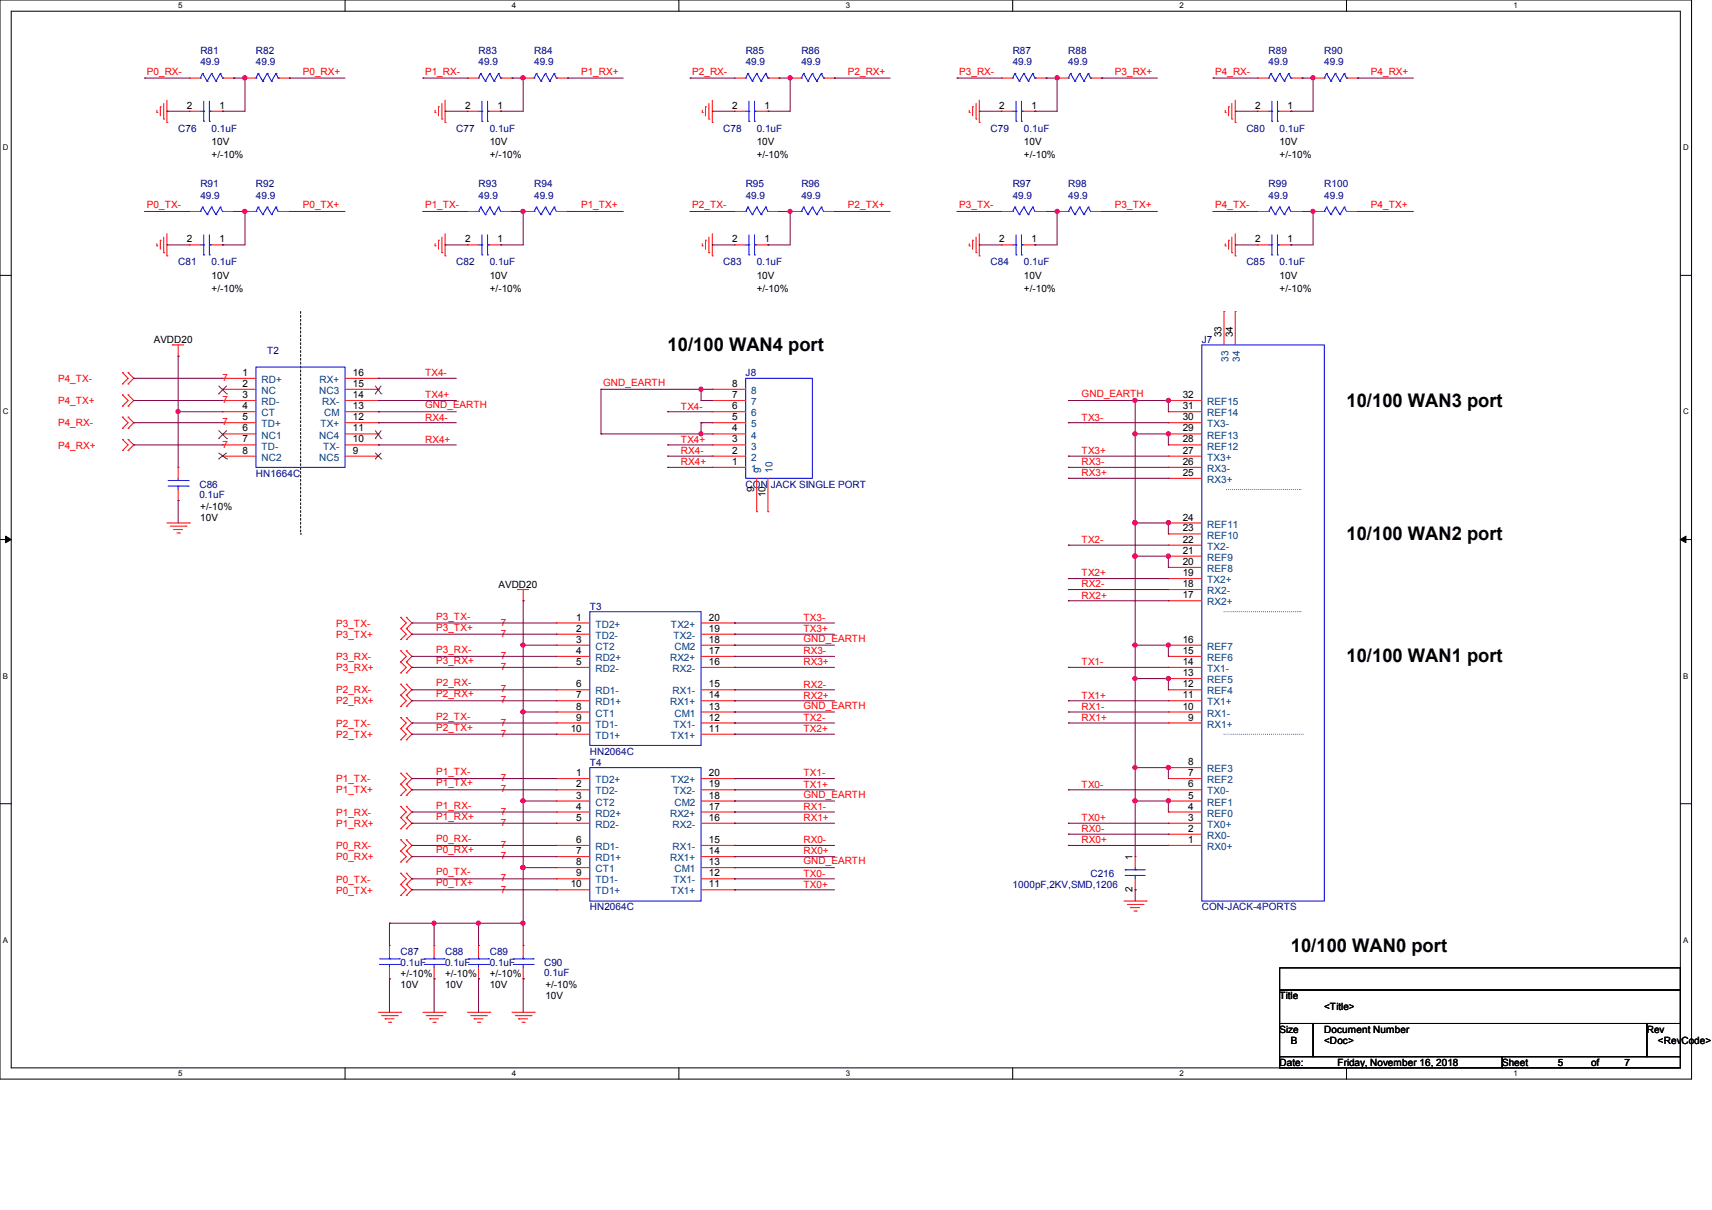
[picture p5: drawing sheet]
<svg xmlns="http://www.w3.org/2000/svg" width="297mm" height="210mm" viewBox="0 0 297 210" stroke-linecap="round" stroke-linejoin="round" font-family="sans-serif">
<path d="M0 0h293.5v187.3h-293.5zM1.9 1.9h289.6v183.4h-289.6z" fill="none" stroke="#000" stroke-width=".17"/>
<g fill="#fff">
<path d="M30.9 .2h.8v1.5h-.8z"/>
<path d="M30.9 185.5h.8v1.6h-.8z"/>
</g>
<path d="M59.9 0v1.9M59.9 185.3v2" fill="none" stroke="#000" stroke-width=".17"/>
<g fill="#fff">
<path d="M88.8 .2h.8v1.5h-.8z"/>
<path d="M88.8 185.5h.8v1.6h-.8z"/>
</g>
<path d="M117.8 0v1.9M117.8 185.3v2" fill="none" stroke="#000" stroke-width=".17"/>
<g fill="#fff">
<path d="M146.7 .2h.8v1.5h-.8z"/>
<path d="M146.7 185.5h.8v1.6h-.8z"/>
</g>
<path d="M175.7 0v1.9M175.7 185.3v2" fill="none" stroke="#000" stroke-width=".17"/>
<g fill="#fff">
<path d="M204.6 .2h.8v1.5h-.8z"/>
<path d="M204.6 185.5h.8v1.6h-.8z"/>
</g>
<path d="M233.6 0v1.9M233.6 185.3v2" fill="none" stroke="#000" stroke-width=".17"/>
<g fill="#fff">
<path d="M262.6 .2h.7v1.5h-.7z"/>
<path d="M262.6 185.5h.7v1.6h-.7z"/>
<path d="M.5 24.8h1v1.6h-1z"/>
<path d="M292 24.8h1v1.6h-1z"/>
<path d="M.5 70.7h1v1.5h-1z"/>
<path d="M292 70.7h1v1.5h-1z"/>
</g>
<path d="M0 47.8h1.9M291.5 47.8h2" fill="none" stroke="#000" stroke-width=".17"/>
<g fill="#fff">
<path d="M.5 116.5h.9v1.6h-.9z"/>
<path d="M292 116.5h.9v1.6h-.9z"/>
</g>
<path d="M0 93.6h1.9M291.5 93.6h2" fill="none" stroke="#000" stroke-width=".17"/>
<path d="M1 93l.9 .6-.9 .6zM291.5 93.6l1-.6v1.2z" fill="#000" stroke="#000" stroke-width=".17"/>
<g fill="#fff">
<path d="M.5 162.4h.9v1.5h-.9z"/>
<path d="M292 162.4h.9v1.5h-.9z"/>
</g>
<path d="M0 139.5h1.9M291.5 139.5h2M222 168h69.5v3.8h-69.5zM222 171.8h69.5v5.8h-69.5zM222 177.6h5.8v5.8h-5.8zM227.8 177.6h57.9v5.8h-57.9zM285.7 177.6h5.8v5.8h-5.8zM222 183.4h38.6v1.9h-38.6zM260.6 183.4h30.9v1.9h-30.9z" fill="none" stroke="#000" stroke-width=".17"/>
<path d="M52.2 54.1v38.6M52.2 92.7h.1" fill="none" stroke="#000" stroke-width=".17" stroke-dasharray=".3 .3"/>
<g fill="none" stroke="#f00" stroke-width=".17">
<path d="M27.2 19.5h.1M27.2 19.1v.4M27.8 18.5h.1M27.8 18.5v1.6M28.4 17.9v2.8M29 17.4v3.9M32.9 13.5h.1M32.9 19.3h.1M32.9 13.5h1.9M32.9 19.3h1.9M36.7 19.3h1.9M38.6 19.3h.1"/>
<path d="M38.6 13.5h2M40.6 13.5h.1M42.5 13.5h.1M42.5 13.5h1.9M48.3 13.5h1.9M50.2 13.5h.1M75.5 19.5h.1M75.5 19.1v.4M76.1 18.5h.1M76.1 18.5v1.6M76.7 17.9v2.8M77.2 17.4v3.9"/>
<path d="M81.1 13.5h.1M81.1 19.3h.1M81.1 13.5h1.9M81.1 19.3h1.9M85 19.3h1.9M86.9 19.3h.1M86.9 13.5h1.9M88.8 13.5h.1M90.8 13.5h.1M90.8 13.5h1.9M96.5 13.5h2M98.5 13.5h.1"/>
<path d="M121.8 19.5h.1M121.8 19.1v.4M122.4 18.5h.1M122.4 18.5v1.6M123 17.9v2.8M123.6 17.4v3.9M127.4 13.5h.1M127.4 19.3h.1M127.4 13.5h2M127.4 19.3h2M131.3 19.3h1.9M133.2 19.3h.1"/>
<path d="M133.2 13.5h1.9M135.1 13.5h.1M137.1 13.5h.1M137.1 13.5h1.9M142.9 13.5h1.9M144.8 13.5h.1M168.1 19.5h.1M168.1 19.1v.4M168.7 18.5h.1M168.7 18.5v1.6M169.3 17.9v2.8M169.9 17.4v3.9"/>
<path d="M173.7 13.5h.1M173.7 19.3h.1M173.7 13.5h2M173.7 19.3h2M177.6 19.3h1.9M179.5 19.3h.1M179.5 13.5h2M181.5 13.5h.1M183.4 13.5h.1M183.4 13.5h1.9M189.2 13.5h1.9M191.1 13.5h.1"/>
<path d="M212.6 19.5h.1M212.6 19.1v.4M213.1 18.5h.1M213.1 18.5v1.6M213.7 17.9v2.8M214.3 17.4v3.9M218.1 13.5h.1M218.1 19.3h.1M218.1 13.5h2M218.1 19.3h2M222 19.3h1.9M223.9 19.3h.1"/>
<path d="M223.9 13.5h2M225.9 13.5h.1M227.8 13.5h.1M227.8 13.5h1.9M233.6 13.5h1.9M235.5 13.5h.1M28.4 20.7h.1M29 21.3h.1M32.9 36.7h.1M32.9 36.7h1.9M38.6 36.7h2M40.6 36.7h.1"/>
<path d="M42.5 36.7h.1M42.5 36.7h1.9M48.3 36.7h1.9M50.2 36.7h.1M76.7 20.7h.1M77.2 21.3h.1M81.1 36.7h.1M81.1 36.7h1.9M86.9 36.7h1.9M88.8 36.7h.1M90.8 36.7h.1M90.8 36.7h1.9"/>
<path d="M96.5 36.7h2M98.5 36.7h.1M123 20.7h.1M123.6 21.3h.1M127.4 36.7h.1M127.4 36.7h2M133.2 36.7h1.9M135.1 36.7h.1M137.1 36.7h.1M137.1 36.7h1.9M142.9 36.7h1.9M144.8 36.7h.1"/>
<path d="M169.3 20.7h.1M169.9 21.3h.1M173.7 36.7h.1M173.7 36.7h2M179.5 36.7h2M181.5 36.7h.1M183.4 36.7h.1M183.4 36.7h1.9M189.2 36.7h1.9M191.1 36.7h.1M213.7 20.7h.1M214.3 21.3h.1"/>
<path d="M218.1 36.7h.1M218.1 36.7h2M223.9 36.7h2M225.9 36.7h.1M227.8 36.7h.1M227.8 36.7h1.9M233.6 36.7h1.9M235.5 36.7h.1M27.2 42.7h.1M27.2 42.3v.4M27.8 41.7h.1M27.8 41.7v1.6"/>
<path d="M28.4 43.9h.1M28.4 41.1v2.8M29 44.4h.1M29 40.6v3.8M29.9 59.9h.1M29.9 59.9h2M30.9 59.9v1.9M32.9 42.5h.1M32.9 42.5h1.9M36.7 42.5h1.9M38.6 42.5h.1M75.5 42.7h.1"/>
<path d="M75.5 42.3v.4M76.1 41.7h.1M76.1 41.7v1.6M76.7 43.9h.1M76.7 41.1v2.8M77.2 44.4h.1M77.2 40.6v3.8M81.1 42.5h.1M81.1 42.5h1.9M85 42.5h1.9M86.9 42.5h.1M121.8 42.7h.1"/>
<path d="M121.8 42.3v.4M122.4 41.7h.1M122.4 41.7v1.6M123 43.9h.1M123 41.1v2.8M123.6 44.4h.1M123.6 40.6v3.8M127.4 42.5h.1M127.4 42.5h2M131.3 42.5h1.9M133.2 42.5h.1M168.1 42.7h.1"/>
<path d="M168.1 42.3v.4M168.7 41.7h.1M168.7 41.7v1.6M169.3 43.9h.1M169.3 41.1v2.8M169.9 44.4h.1M169.9 40.6v3.8M173.7 42.5h.1M173.7 42.5h2M177.6 42.5h1.9M179.5 42.5h.1M212.3 54.1h.1"/>
<path d="M212.3 54.1v5.8M212.6 42.7h.1M212.6 42.3v.4M213.1 41.7h.1M213.1 41.7v1.6M213.7 43.9h.1M213.7 41.1v2.8M214.3 44.4h.1M214.3 54.1h.1M214.3 40.6v3.8M214.3 54.1v5.8M218.1 42.5h.1"/>
<path d="M218.1 42.5h2M222 42.5h1.9M223.9 42.5h.1M21.3 78.2h.1M21.3 76.3h.1M21.3 66.6h.1M21.3 64.7h.1M21.3 70.5h.1M21.3 68.5h.1M21.3 74.3h.1M21.3 72.4h.1M21.3 76.3l.9 .9-.9 1"/>
<path d="M21.3 64.7l.9 1-.9 .9M21.3 68.5l.9 1-.9 1M21.3 72.4l.9 1-.9 .9M22.2 76.3h.1M22.2 78.2h.1M22.2 64.7h.1M22.2 66.6h.1M22.2 68.5h.1M22.2 70.5h.1M22.2 72.4h.1M22.2 74.3h.1M22.2 76.3l1 .9-1 1"/>
<path d="M22.2 64.7l1 1-1 .9M22.2 68.5l1 1-1 1M22.2 72.4l1 1-1 .9M30.9 61.8h.1M38.6 65.7h.1M38.6 67.6h.1M38.6 69.5h.1M38.6 71.5h.1M38.6 73.4h.1M38.6 75.3h.1M38.6 77.2h.1M38.6 79.2h.1"/>
<path d="M38.6 79.2h5.8M38.6 77.2h5.8M38.6 75.3h5.8M38.6 73.4h5.8M38.6 71.5h5.8M38.6 69.5h5.8M38.6 67.6h5.8M38.6 65.7h5.8M59.9 79.2h5.8M59.9 77.2h5.8M59.9 75.3h5.8M59.9 73.4h5.8"/>
<path d="M59.9 71.5h5.8M59.9 69.5h5.8M59.9 67.6h5.8M59.9 65.7h5.8M65.7 65.7h.1M65.7 67.6h.1M65.7 69.5h.1M65.7 71.5h.1M65.7 73.4h.1M65.7 75.3h.1M65.7 77.2h.1M65.7 79.2h.1"/>
<path d="M123.6 79.2h.1M123.6 77.2h.1M123.6 75.3h.1M123.6 73.4h.1M123.6 71.5h.1M123.6 69.5h.1M123.6 67.6h.1M123.6 79.2h5.8M123.6 77.2h5.8M123.6 75.3h5.8M123.6 73.4h5.8M123.6 71.5h5.8"/>
<path d="M123.6 69.5h5.8M123.6 67.6h5.8M202.7 69.5h.1M202.7 71.5h.1M202.7 73.4h.1M202.7 75.3h.1M202.7 77.2h.1M202.7 79.2h.1M202.7 79.2h5.8M202.7 77.2h5.8M202.7 75.3h5.8M202.7 73.4h5.8"/>
<path d="M202.7 71.5h5.8M202.7 69.5h5.8M29 90.8h3.9M29.5 91.3h2.8M30.1 91.9h.1M30.1 91.9h1.6M30.7 92.5h.4M30.9 81.1h.1M30.9 86.9h.1M30.9 81.1v1.9M30.9 85v1.9M31.1 92.5h.1"/>
<path d="M32.3 91.3h.1M32.9 90.8h.1M123.6 81.1h.1M123.6 81.1h5.8M131.3 88.8h.1M131.3 83v5.8M133.2 88.8h.1M133.2 83v5.8M202.7 90.8h.1M202.7 92.7h.1M202.7 94.6h.1M202.7 96.5h.1"/>
<path d="M202.7 98.5h.1M202.7 81.1h.1M202.7 83h.1M202.7 90.8h5.8M202.7 81.1h5.8M202.7 92.7h5.8M202.7 94.6h5.8M202.7 96.5h5.8M202.7 98.5h5.8M202.7 83h5.8M69.5 111h.1M69.5 109.1h.1"/>
<path d="M69.5 116.8h.1M69.5 114.9h.1M69.5 107.1h.1M69.5 112.9h.1M69.5 118.7h.1M69.5 109.1l1 1-1 .9M69.5 114.9l1 .9-1 1M69.5 107.1l1 1-1 1M69.5 112.9l1 1-1 1M69.5 118.7l1 1-1 .9M70.5 109.1h.1M70.5 111h.1"/>
<path d="M70.5 114.9h.1M70.5 116.8h.1M70.5 107.1h.1M70.5 112.9h.1M70.5 118.7h.1M70.5 109.1l1 1-1 .9M70.5 114.9l1 .9-1 1M70.5 107.1l1 1-1 1M70.5 112.9l1 1-1 1M70.5 118.7l1 1-1 .9M89.8 102.3h.1M89.8 102.3h1.9"/>
<path d="M90.8 104.3h.1M90.8 102.3v2M96.5 119.7h.1M96.5 115.8h.1M96.5 112h.1M96.5 113.9h.1M96.5 110.1h.1M96.5 108.1h.1M96.5 113.9h5.8M96.5 115.8h5.8M96.5 119.7h5.8M96.5 112h5.8"/>
<path d="M96.5 110.1h5.8M96.5 108.1h5.8M121.6 113.9h5.8M121.6 115.8h5.8M121.6 119.7h5.8M121.6 112h5.8M121.6 110.1h5.8M121.6 108.1h5.8M127.4 110.1h.1M127.4 119.7h.1M127.4 108.1h.1M127.4 115.8h.1"/>
<path d="M127.4 112h.1M127.4 113.9h.1M202.7 113.9h.1M202.7 115.8h.1M202.7 117.8h.1M202.7 119.7h.1M202.7 100.4h.1M202.7 102.3h.1M202.7 104.3h.1M202.7 112h.1M202.7 102.3h5.8M202.7 113.9h5.8"/>
<path d="M202.7 115.8h5.8M202.7 117.8h5.8M202.7 119.7h5.8M202.7 100.4h5.8M202.7 104.3h5.8M202.7 112h5.8M69.5 120.6h.1M69.5 122.6h.1M69.5 126.4h.1M69.5 124.5h.1M69.5 128.4h.1M69.5 140h.1"/>
<path d="M69.5 136.1h.1M69.5 134.2h.1M69.5 138h.1M69.5 120.6l1 1-1 1M69.5 124.5l1 1-1 .9M69.5 126.4l1 1-1 1M69.5 140l1 .9-1 1M69.5 134.2l1 .9-1 1M69.5 136.1l1 1-1 .9M70.5 120.6h.1M70.5 122.6h.1M70.5 124.5h.1"/>
<path d="M70.5 126.4h.1M70.5 128.4h.1M70.5 140h.1M70.5 134.2h.1M70.5 136.1h.1M70.5 138h.1M70.5 120.6l1 1-1 1M70.5 124.5l1 1-1 .9M70.5 126.4l1 1-1 1M70.5 140l1 .9-1 1M70.5 134.2l1 .9-1 1M70.5 136.1l1 1-1 .9"/>
<path d="M96.5 139h.1M96.5 137.1h.1M96.5 135.1h.1M96.5 127.4h.1M96.5 125.5h.1M96.5 121.6h.1M96.5 123.6h.1M96.5 137.1h5.8M96.5 135.1h5.8M96.5 139h5.8M96.5 121.6h5.8M96.5 123.6h5.8"/>
<path d="M96.5 125.5h5.8M96.5 127.4h5.8M121.6 137.1h5.8M121.6 135.1h5.8M121.6 139h5.8M121.6 121.6h5.8M121.6 123.6h5.8M121.6 125.5h5.8M121.6 127.4h5.8M127.4 137.1h.1M127.4 135.1h.1M127.4 139h.1"/>
<path d="M127.4 123.6h.1M127.4 127.4h.1M127.4 125.5h.1M127.4 121.6h.1M202.7 139h.1M202.7 137.1h.1M202.7 135.1h.1M202.7 133.2h.1M202.7 121.6h.1M202.7 123.6h.1M202.7 125.5h.1M202.7 137.1h5.8"/>
<path d="M202.7 135.1h5.8M202.7 139h5.8M202.7 133.2h5.8M202.7 121.6h5.8M202.7 123.6h5.8M202.7 125.5h5.8M69.5 149.6h.1M69.5 147.7h.1M69.5 145.8h.1M69.5 153.5h.1M69.5 151.6h.1M69.5 155.4h.1"/>
<path d="M69.5 141.9h.1M69.5 143.8h.1M69.5 147.7l1 1-1 .9M69.5 145.8l1 .9-1 1M69.5 151.6l1 .9-1 1M69.5 153.5l1 .9-1 1M69.5 141.9l1 1-1 .9M70.5 147.7h.1M70.5 149.6h.1M70.5 145.8h.1M70.5 151.6h.1M70.5 153.5h.1"/>
<path d="M70.5 155.4h.1M70.5 141.9h.1M70.5 143.8h.1M70.5 147.7l1 1-1 .9M70.5 145.8l1 .9-1 1M70.5 151.6l1 .9-1 1M70.5 153.5l1 .9-1 1M70.5 141.9l1 1-1 .9M96.5 154.4h.1M96.5 152.5h.1M96.5 148.7h.1M96.5 150.6h.1"/>
<path d="M96.5 146.7h.1M96.5 142.9h.1M96.5 140.9h.1M96.5 146.7h5.8M96.5 150.6h5.8M96.5 154.4h5.8M96.5 152.5h5.8M96.5 148.7h5.8M96.5 142.9h5.8M96.5 140.9h5.8M121.6 146.7h5.8M121.6 150.6h5.8"/>
<path d="M121.6 154.4h5.8M121.6 152.5h5.8M121.6 148.7h5.8M121.6 142.9h5.8M121.6 140.9h5.8M127.4 146.7h.1M127.4 150.6h.1M127.4 154.4h.1M127.4 152.5h.1M127.4 148.7h.1M127.4 142.9h.1M127.4 140.9h.1"/>
<path d="M195 156.4h3.8M195.6 157h2.7M196.1 157.5h.1M196.1 157.5h1.6M196.7 158.1h.4M196.9 148.7h.1M196.9 154.4h.1M196.9 148.7v1.9M196.9 152.5v1.9M197.1 158.1h.1M198.3 157h.1M198.8 156.4h.1"/>
<path d="M202.7 146.7h.1M202.7 142.9h.1M202.7 140.9h.1M202.7 144.8h.1M202.7 146.7h5.8M202.7 142.9h5.8M202.7 140.9h5.8M202.7 144.8h5.8M65.7 175.7h3.8M66.2 176.3h2.7M66.8 176.8h.1M66.8 176.8h1.6"/>
<path d="M67.4 177.4h.4M67.6 164.1h.1M67.6 169.9h.1M67.6 164.1v1.9M67.6 168v1.9M67.8 177.4h.1M68.9 176.3h.1M69.5 175.7h.1M73.4 175.7h3.8M74 176.3h2.7M74.5 176.8h.1M74.5 176.8h1.6"/>
<path d="M75.1 177.4h.4M75.3 164.1h.1M75.3 169.9h.1M75.3 164.1v1.9M75.3 168v1.9M75.5 177.4h.1M76.7 176.3h.1M77.2 175.7h.1M81.1 175.7h3.9M81.7 176.3h2.7M82.3 176.8h.1M82.3 176.8h1.5"/>
<path d="M82.8 177.4h.4M83 164.1h.1M83 169.9h.1M83 164.1v1.9M83 168v1.9M83.2 177.4h.1M84.4 176.3h.1M85 175.7h.1M88.8 175.7h3.9M89.4 176.3h2.7M90 176.8h.1M90 176.8h1.5"/>
<path d="M90.6 177.4h.3M90.8 164.1h.1M90.8 169.9h.1M90.8 164.1v1.9M90.8 168v1.9M90.9 177.4h.1M92.1 176.3h.1M92.7 175.7h.1"/>
</g>
<g fill="none" stroke="#00f" stroke-width=".17">
<path d="M34.8 13.5h.1M34.8 19.3h.5M35.1 12.7h.1M35.1 12.7l.8 1.4M35.1 12.7l-.3 .8M35.3 19.3h.1M35.3 17.6v3.4M35.9 14.1h.1M36.3 19.3h.1M36.3 17.6v3.4M36.3 19.3h.4M36.7 12.7h.1"/>
<path d="M36.7 12.7l.8 1.4M36.7 12.7l-.8 1.4M37.5 14.1h.1M38.2 12.7h.1M38.2 12.7l.4 .8M38.2 12.7l-.7 1.4M38.6 13.5h.1M44.4 13.5h.1M44.8 12.7h.1M44.8 12.7l.8 1.4M44.8 12.7l-.4 .8M45.6 14.1h.1"/>
<path d="M46.4 12.7h.1M46.4 12.7l.7 1.4M46.4 12.7l-.8 1.4M47.1 14.1h.1M47.9 12.7h.1M47.9 12.7l.4 .8M47.9 12.7l-.8 1.4M48.3 13.5h.1M83 13.5h.1M83 19.3h.6M83.4 12.7h.1M83.4 12.7l.8 1.4"/>
<path d="M83.4 12.7l-.4 .8M83.6 19.3h.1M83.6 17.6v3.4M84.2 14.1h.1M84.6 19.3h.1M84.6 19.3h.4M84.6 17.6v3.4M85 12.7h.1M85 12.7l.7 1.4M85 12.7l-.8 1.4M85.7 14.1h.1M86.5 12.7h.1"/>
<path d="M86.5 12.7l.4 .8M86.5 12.7l-.8 1.4M86.9 13.5h.1M92.7 13.5h.1M93 12.7h.1M93 12.7l.9 1.4M93 12.7l-.3 .8M93.9 14.1h.1M94.6 12.7h.1M94.6 12.7l.8 1.4M94.6 12.7l-.7 1.4M95.4 14.1h.1"/>
<path d="M96.1 12.7h.1M96.1 12.7l.4 .8M96.1 12.7l-.7 1.4M96.5 13.5h.1M129.4 13.5h.1M129.4 19.3h.5M129.8 12.7h.1M129.8 12.7l.7 1.4M129.8 12.7l-.4 .8M129.9 19.3h.1M129.9 17.6v3.4M130.5 14.1h.1"/>
<path d="M130.9 19.3h.1M130.9 19.3h.4M130.9 17.6v3.4M131.3 12.7h.1M131.3 12.7l.7 1.4M131.3 12.7l-.8 1.4M132 14.1h.1M132.8 12.7h.1M132.8 12.7l.4 .8M132.8 12.7l-.8 1.4M133.2 13.5h.1M139 13.5h.1"/>
<path d="M139.4 12.7h.1M139.4 12.7l.8 1.4M139.4 12.7l-.4 .8M140.2 14.1h.1M140.9 12.7h.1M140.9 12.7l.8 1.4M140.9 12.7l-.7 1.4M141.7 14.1h.1M142.5 12.7h.1M142.5 12.7l.4 .8M142.5 12.7l-.8 1.4M142.9 13.5h.1"/>
<path d="M175.7 13.5h.1M175.7 19.3h.6M176.1 12.7h.1M176.1 12.7l.7 1.4M176.1 12.7l-.4 .8M176.3 19.3h.1M176.3 17.6v3.4M176.8 14.1h.1M177.2 19.3h.1M177.2 19.3h.4M177.2 17.6v3.4M177.6 12.7h.1"/>
<path d="M177.6 12.7l.8 1.4M177.6 12.7l-.8 1.4M178.4 14.1h.1M179.2 12.7h.1M179.2 12.7l.3 .8M179.2 12.7l-.8 1.4M179.5 13.5h.1M185.3 13.5h.1M185.7 12.7h.1M185.7 12.7l.8 1.4M185.7 12.7l-.4 .8M186.5 14.1h.1"/>
<path d="M187.3 12.7h.1M187.3 12.7l.7 1.4M187.3 12.7l-.8 1.4M188 14.1h.1M188.8 12.7h.1M188.8 12.7l.4 .8M188.8 12.7l-.8 1.4M189.2 13.5h.1M220.1 13.5h.1M220.1 19.3h.5M220.5 12.7h.1M220.5 12.7l.7 1.4"/>
<path d="M220.5 12.7l-.4 .8M220.6 19.3h.1M220.6 17.6v3.4M221.2 14.1h.1M221.6 19.3h.1M221.6 19.3h.4M221.6 17.6v3.4M222 12.7h.1M222 12.7l.8 1.4M222 12.7l-.8 1.4M222.8 14.1h.1M223.6 12.7h.1"/>
<path d="M223.6 12.7l.3 .8M223.6 12.7l-.8 1.4M223.9 13.5h.1M229.7 13.5h.1M230.1 12.7h.1M230.1 12.7l.8 1.4M230.1 12.7l-.4 .8M230.9 14.1h.1M231.6 12.7h.1M231.6 12.7l.9 1.4M231.6 12.7l-.7 1.4M232.5 14.1h.1"/>
<path d="M233.2 12.7h.1M233.2 12.7l.4 .8M233.2 12.7l-.7 1.4M233.6 13.5h.1M34.8 36.7h.1M35.1 35.9h.1M35.1 35.9l.8 1.4M35.1 35.9l-.3 .8M35.3 21h.1M35.9 37.3h.1M36.3 21h.1M36.7 35.9h.1"/>
<path d="M36.7 35.9l.8 1.4M36.7 35.9l-.8 1.4M37.5 37.3h.1M38.2 35.9h.1M38.2 35.9l.4 .8M38.2 35.9l-.7 1.4M38.6 36.7h.1M44.4 36.7h.1M44.8 35.9h.1M44.8 35.9l.8 1.4M44.8 35.9l-.4 .8M45.6 37.3h.1"/>
<path d="M46.4 35.9h.1M46.4 35.9l.7 1.4M46.4 35.9l-.8 1.4M47.1 37.3h.1M47.9 35.9h.1M47.9 35.9l.4 .8M47.9 35.9l-.8 1.4M48.3 36.7h.1M83 36.7h.1M83.4 35.9h.1M83.4 35.9l.8 1.4M83.4 35.9l-.4 .8"/>
<path d="M83.6 21h.1M84.2 37.3h.1M84.6 21h.1M85 35.9h.1M85 35.9l.7 1.4M85 35.9l-.8 1.4M85.7 37.3h.1M86.5 35.9h.1M86.5 35.9l.4 .8M86.5 35.9l-.8 1.4M86.9 36.7h.1M92.7 36.7h.1"/>
<path d="M93 35.9h.1M93 35.9l.9 1.4M93 35.9l-.3 .8M93.9 37.3h.1M94.6 35.9h.1M94.6 35.9l.8 1.4M94.6 35.9l-.7 1.4M95.4 37.3h.1M96.1 35.9h.1M96.1 35.9l.4 .8M96.1 35.9l-.7 1.4M96.5 36.7h.1"/>
<path d="M129.4 36.7h.1M129.8 35.9h.1M129.8 35.9l.7 1.4M129.8 35.9l-.4 .8M129.9 21h.1M130.5 37.3h.1M130.9 21h.1M131.3 35.9h.1M131.3 35.9l.7 1.4M131.3 35.9l-.8 1.4M132 37.3h.1M132.8 35.9h.1"/>
<path d="M132.8 35.9l.4 .8M132.8 35.9l-.8 1.4M133.2 36.7h.1M139 36.7h.1M139.4 35.9h.1M139.4 35.9l.8 1.4M139.4 35.9l-.4 .8M140.2 37.3h.1M140.9 35.9h.1M140.9 35.9l.8 1.4M140.9 35.9l-.7 1.4M141.7 37.3h.1"/>
<path d="M142.5 35.9h.1M142.5 35.9l.4 .8M142.5 35.9l-.8 1.4M142.9 36.7h.1M175.7 36.7h.1M176.1 35.9h.1M176.1 35.9l.7 1.4M176.1 35.9l-.4 .8M176.3 21h.1M176.8 37.3h.1M177.2 21h.1M177.6 35.9h.1"/>
<path d="M177.6 35.9l.8 1.4M177.6 35.9l-.8 1.4M178.4 37.3h.1M179.2 35.9h.1M179.2 35.9l.3 .8M179.2 35.9l-.8 1.4M179.5 36.7h.1M185.3 36.7h.1M185.7 35.9h.1M185.7 35.9l.8 1.4M185.7 35.9l-.4 .8M186.5 37.3h.1"/>
<path d="M187.3 35.9h.1M187.3 35.9l.7 1.4M187.3 35.9l-.8 1.4M188 37.3h.1M188.8 35.9h.1M188.8 35.9l.4 .8M188.8 35.9l-.8 1.4M189.2 36.7h.1M220.1 36.7h.1M220.5 35.9h.1M220.5 35.9l.7 1.4M220.5 35.9l-.4 .8"/>
<path d="M220.6 21h.1M221.2 37.3h.1M221.6 21h.1M222 35.9h.1M222 35.9l.8 1.4M222 35.9l-.8 1.4M222.8 37.3h.1M223.6 35.9h.1M223.6 35.9l.3 .8M223.6 35.9l-.8 1.4M223.9 36.7h.1M229.7 36.7h.1"/>
<path d="M230.1 35.9h.1M230.1 35.9l.8 1.4M230.1 35.9l-.4 .8M230.9 37.3h.1M231.6 35.9h.1M231.6 35.9l.9 1.4M231.6 35.9l-.7 1.4M232.5 37.3h.1M233.2 35.9h.1M233.2 35.9l.4 .8M233.2 35.9l-.7 1.4M233.6 36.7h.1"/>
<path d="M34.8 42.5h.5M35.3 44.2h.1M35.3 42.5h.1M35.3 40.8v3.4M36.3 42.5h.1M36.3 44.2h.1M36.3 42.5h.4M36.3 40.8v3.4M83 42.5h.6M83.6 44.2h.1M83.6 42.5h.1M83.6 40.8v3.4"/>
<path d="M84.6 42.5h.1M84.6 44.2h.1M84.6 42.5h.4M84.6 40.8v3.4M129.4 42.5h.5M129.9 44.2h.1M129.9 42.5h.1M129.9 40.8v3.4M130.9 42.5h.1M130.9 44.2h.1M130.9 42.5h.4M130.9 40.8v3.4"/>
<path d="M175.7 42.5h.6M176.3 44.2h.1M176.3 42.5h.1M176.3 40.8v3.4M177.2 42.5h.1M177.2 44.2h.1M177.2 42.5h.4M177.2 40.8v3.4M208.5 59.9h21.2v96.5h-21.2zM220.1 42.5h.5M220.6 44.2h.1M220.6 42.5h.1"/>
<path d="M220.6 40.8v3.4M221.6 42.5h.1M221.6 44.2h.1M221.6 42.5h.4M221.6 40.8v3.4M44.4 63.7h15.5v17.4h-15.5zM129.4 65.7h11.5v17.3h-11.5zM29.2 84.4h3.4M29.2 83.4h3.4M30.9 83.4h.1M30.9 84.4h.1M30.9 83v.4"/>
<path d="M30.9 84.4v.6M32.6 84.4h.1M32.6 83.4h.1M102.3 106.2h19.3v23.2h-19.3zM102.3 133.2h19.3v23.2h-19.3zM195.2 151.9h.1M195.2 151h.1M195.2 151.9h3.5M195.2 151h3.5M196.9 151h.1M196.9 151.9h.1M196.9 150.6v.4"/>
<path d="M196.9 151.9v.6M65.8 167.4h3.5M65.8 166.4h3.5M67.6 166.4h.1M67.6 167.4h.1M67.6 166v.4M67.6 167.4v.6M69.3 167.4h.1M69.3 166.4h.1M73.6 167.4h3.4M73.6 166.4h3.4M75.3 166.4h.1"/>
<path d="M75.3 167.4h.1M75.3 166v.4M75.3 167.4v.6M77 167.4h.1M77 166.4h.1M81.3 167.4h3.5M81.3 166.4h3.5M83 166.4h.1M83 167.4h.1M83 166v.4M83 167.4v.6M84.8 167.4h.1"/>
<path d="M84.8 166.4h.1M89 167.4h3.5M89 166.4h3.5M90.8 166.4h.1M90.8 167.4h.1M90.8 166v.4M90.8 167.4v.6M92.5 167.4h.1M92.5 166.4h.1"/>
</g>
<path d="M212.8 85h12.9M225.7 85h.1M212.3 106.2h13.4M225.7 106.2h.1M212.3 127.4h13.8M226.1 127.4h.1" fill="none" stroke="#00f" stroke-width=".17" stroke-dasharray="0 .3"/>
<g fill="none" stroke="#804000" stroke-width=".17">
<path d="M37.9 68.4h.1M37.9 76.1h.1M37.9 79.6h.1M37.9 66.9l1.4 1.5M37.9 74.7l1.4 1.4M37.9 78.6l1.4 1M39.3 68.4h.1M39.3 76.1h.1M39.3 79.6h.1M39.3 66.9l-1.4 1.5M39.3 74.7l-1.4 1.4M39.3 78.6l-1.4 1"/>
<path d="M65.1 68.4h.1M65.1 76.1h.1M65.1 79.6h.1M65.1 66.9l1 1.5M65.1 74.7l1 1.4M65.1 78.6l1 1M66.1 68.4h.1M66.1 76.1h.1M66.1 79.6h.1M66.1 66.9l-1 1.5M66.1 74.7l-1 1.4M66.1 78.6l-1 1"/>
</g>
<g fill="none" stroke="#800040" stroke-width=".17">
<path d="M25.1 13.5h.1M25.1 13.5h7.8M29 19.3h.1M29 19.3h3.9M38.6 19.3h.1M40.6 13.5h.1M40.6 13.5h1.9M42.5 13.5h.1M42.5 13.5v5.8h-3.9M50.2 13.5h.1M50.2 13.5h9.7M73.4 13.5h.1"/>
<path d="M73.4 13.5h7.7M77.2 19.3h.1M77.2 19.3h3.9M86.9 19.3h.1M88.8 13.5h.1M88.8 13.5h2M90.8 13.5h.1M90.8 13.5v5.8h-3.9M98.5 13.5h.1M98.5 13.5h9.6M119.7 13.5h.1M119.7 13.5h7.7"/>
<path d="M123.6 19.3h.1M123.6 19.3h3.8M133.2 19.3h.1M135.1 13.5h.1M135.1 13.5h2M137.1 13.5h.1M137.1 13.5v5.8h-3.9M144.8 13.5h.1M144.8 13.5h9.6M166 13.5h.1M166 13.5h7.7M169.9 19.3h.1"/>
<path d="M169.9 19.3h3.8M179.5 19.3h.1M181.5 13.5h.1M181.5 13.5h1.9M183.4 13.5h.1M183.4 13.5v5.8h-3.9M191.1 13.5h.1M191.1 13.5h9.7M210.4 13.5h.1M210.4 13.5h7.7M214.3 19.3h.1M214.3 19.3h3.8"/>
<path d="M223.9 19.3h.1M225.9 13.5h.1M225.9 13.5h1.9M227.8 13.5h.1M227.8 13.5v5.8h-3.9M235.5 13.5h.1M235.5 13.5h9.7M25.1 36.7h.1M25.1 36.7h7.8M40.6 36.7h.1M40.6 36.7h1.9M42.5 36.7h.1"/>
<path d="M42.5 36.7v5.8h-3.9M50.2 36.7h.1M50.2 36.7h9.7M73.4 36.7h.1M73.4 36.7h7.7M88.8 36.7h.1M88.8 36.7h2M90.8 36.7h.1M90.8 36.7v5.8h-3.9M98.5 36.7h.1M98.5 36.7h9.6M119.7 36.7h.1"/>
<path d="M119.7 36.7h7.7M135.1 36.7h.1M135.1 36.7h2M137.1 36.7h.1M137.1 36.7v5.8h-3.9M144.8 36.7h.1M144.8 36.7h9.6M166 36.7h.1M166 36.7h7.7M181.5 36.7h.1M181.5 36.7h1.9M183.4 36.7h.1"/>
<path d="M183.4 36.7v5.8h-3.9M191.1 36.7h.1M191.1 36.7h9.7M210.4 36.7h.1M210.4 36.7h7.7M225.9 36.7h.1M225.9 36.7h1.9M227.8 36.7h.1M227.8 36.7v5.8h-3.9M235.5 36.7h.1M235.5 36.7h9.7M29 42.5h.1"/>
<path d="M29 42.5h3.9M38.6 42.5h.1M77.2 42.5h.1M77.2 42.5h3.9M86.9 42.5h.1M123.6 42.5h.1M123.6 42.5h3.8M133.2 42.5h.1M169.9 42.5h.1M169.9 42.5h3.8M179.5 42.5h.1M214.3 42.5h.1"/>
<path d="M214.3 42.5h3.8M223.9 42.5h.1M23.2 65.7h.1M23.2 69.5h.1M23.2 73.4h.1M23.2 77.2h.1M23.2 65.7h15.4M23.2 69.5h15.4M23.2 73.4h15.4M23.2 77.2h15.4M30.9 71.5h.1M30.9 61.8h.1"/>
<path d="M30.9 61.8v19.3M30.9 71.5h7.7M65.7 65.7h.1M65.7 69.5h.1M65.7 73.4h.1M65.7 77.2h.1M65.7 71.5h.1M65.7 65.7h13.5M65.7 69.5h13.5M65.7 73.4h13.5M65.7 77.2h13.5M65.7 71.5h13.5"/>
<path d="M104.3 67.6h.1M104.3 75.3h.1M104.3 67.6h19.3M104.3 75.3h19.3M104.3 67.6v7.7M115.8 71.5h.1M115.8 77.2h.1M115.8 79.2h.1M115.8 77.2h7.8M115.8 71.5h7.8M115.8 79.2h7.8M121.6 69.5h.1"/>
<path d="M121.6 67.6h.1M121.6 73.4h.1M121.6 75.3h.1M121.6 69.5h2M121.6 73.4h2M121.6 67.6v1.9M121.6 73.4v1.9M185.3 69.5h.1M185.3 73.4h.1M185.3 79.2h.1M185.3 69.5h17.4M185.3 73.4h17.4"/>
<path d="M185.3 79.2h17.4M196.9 69.5h.1M196.9 75.3h.1M196.9 69.5v79.2M196.9 75.3h5.8M202.7 69.5h.1M202.7 75.3h.1M202.7 69.5v2M202.7 75.3v1.9M30.9 86.9h.1M30.9 86.9v3.9M115.8 81.1h.1"/>
<path d="M115.8 81.1h7.8M185.3 81.1h.1M185.3 83h.1M185.3 94.6h.1M185.3 81.1h17.4M185.3 83h17.4M185.3 94.6h17.4M196.9 90.8h.1M196.9 96.5h.1M196.9 90.8h5.8M196.9 96.5h5.8M202.7 90.8h.1"/>
<path d="M202.7 96.5h.1M202.7 90.8v1.9M202.7 96.5v2M71.5 108.1h.1M71.5 110.1h.1M71.5 113.9h.1M71.5 115.8h.1M71.5 119.7h.1M71.5 108.1h25M71.5 110.1h25M71.5 113.9h25M71.5 115.8h25"/>
<path d="M71.5 119.7h25M90.8 112h.1M90.8 104.3h.1M90.8 104.3v59.8M90.8 112h5.7M127.4 108.1h.1M127.4 110.1h.1M127.4 113.9h.1M127.4 115.8h.1M127.4 119.7h.1M127.4 112h.1M127.4 108.1h17.4"/>
<path d="M127.4 110.1h17.4M127.4 113.9h17.4M127.4 115.8h17.4M127.4 119.7h17.4M127.4 112h17.4M185.3 100.4h.1M185.3 102.3h.1M185.3 104.3h.1M185.3 115.8h.1M185.3 115.8h17.4M185.3 100.4h17.4M185.3 102.3h17.4"/>
<path d="M185.3 104.3h17.4M196.9 112h.1M196.9 117.8h.1M196.9 112h5.8M196.9 117.8h5.8M202.7 112h.1M202.7 117.8h.1M202.7 112v1.9M202.7 117.8v1.9M71.5 121.6h.1M71.5 125.5h.1M71.5 127.4h.1"/>
<path d="M71.5 135.1h.1M71.5 137.1h.1M71.5 121.6h25M71.5 125.5h25M71.5 127.4h25M71.5 135.1h25M71.5 137.1h25M90.8 123.6h.1M90.8 139h.1M90.8 123.6h5.7M90.8 139h5.7M127.4 121.6h.1"/>
<path d="M127.4 123.6h.1M127.4 125.5h.1M127.4 127.4h.1M127.4 135.1h.1M127.4 137.1h.1M127.4 139h.1M127.4 121.6h17.4M127.4 125.5h17.4M127.4 127.4h17.4M127.4 135.1h17.4M127.4 137.1h17.4M127.4 123.6h17.4"/>
<path d="M127.4 139h17.4M185.3 121.6h.1M185.3 123.6h.1M185.3 125.5h.1M185.3 137.1h.1M185.3 121.6h17.4M185.3 125.5h17.4M185.3 137.1h17.4M185.3 123.6h17.4M196.9 139h.1M196.9 133.2h.1M196.9 139h5.8"/>
<path d="M196.9 133.2h5.8M202.7 133.2h.1M202.7 139h.1M202.7 133.2v1.9M202.7 139v1.9M71.5 140.9h.1M71.5 142.9h.1M71.5 146.7h.1M71.5 148.7h.1M71.5 152.5h.1M71.5 154.4h.1M71.5 140.9h25"/>
<path d="M71.5 142.9h25M71.5 146.7h25M71.5 148.7h25M71.5 152.5h25M71.5 154.4h25M90.8 150.6h.1M90.8 150.6h5.7M127.4 140.9h.1M127.4 142.9h.1M127.4 146.7h.1M127.4 148.7h.1M127.4 150.6h.1"/>
<path d="M127.4 152.5h.1M127.4 154.4h.1M127.4 140.9h17.4M127.4 142.9h17.4M127.4 146.7h17.4M127.4 148.7h17.4M127.4 152.5h17.4M127.4 154.4h17.4M127.4 150.6h17.4M185.3 142.9h.1M185.3 144.8h.1M185.3 146.7h.1"/>
<path d="M185.3 142.9h17.4M185.3 146.7h17.4M185.3 144.8h17.4M196.9 154.4h.1M196.9 154.4v2M67.6 160.2h.1M67.6 169.9h.1M67.6 160.2h23.2M67.6 160.2v3.9M67.6 169.9v5.8M75.3 160.2h.1M75.3 169.9h.1"/>
<path d="M75.3 160.2v3.9M75.3 169.9v5.8M83 160.2h.1M83 169.9h.1M83 160.2v3.9M83 169.9v5.8M90.8 160.2h.1M90.8 169.9h.1M90.8 169.9v5.8"/>
</g>
<g fill="#f0f" stroke="#f0f" stroke-width=".17">
<circle cx="137" cy="13.5" r=".37"/>
<circle cx="137.1" cy="36.7" r=".36"/>
<circle cx="227.8" cy="13.5" r=".37"/>
<circle cx="227.8" cy="36.7" r=".36"/>
<circle cx="183.4" cy="13.5" r=".38"/>
<circle cx="183.4" cy="36.7" r=".37"/>
<circle cx="90.7" cy="13.5" r=".38"/>
<circle cx="90.7" cy="36.7" r=".37"/>
<circle cx="42.5" cy="13.5" r=".38"/>
<circle cx="42.5" cy="36.7" r=".37"/>
<circle cx="30.9" cy="71.4" r=".37"/>
<circle cx="90.7" cy="123.5" r=".37"/>
<circle cx="90.7" cy="112" r=".37"/>
<circle cx="90.7" cy="150.6" r=".37"/>
<circle cx="90.7" cy="139" r=".38"/>
<circle cx="90.7" cy="160.2" r=".37"/>
<circle cx="83" cy="160.2" r=".36"/>
<circle cx="75.3" cy="160.2" r=".36"/>
<circle cx="202.7" cy="69.5" r=".37"/>
<circle cx="196.9" cy="69.5" r=".37"/>
<circle cx="202.7" cy="75.3" r=".37"/>
<circle cx="196.9" cy="75.3" r=".37"/>
<circle cx="196.9" cy="90.7" r=".38"/>
<circle cx="202.7" cy="90.7" r=".38"/>
<circle cx="196.9" cy="96.5" r=".38"/>
<circle cx="202.7" cy="96.5" r=".38"/>
<circle cx="202.7" cy="112" r=".37"/>
<circle cx="196.9" cy="112" r=".37"/>
<circle cx="202.7" cy="117.8" r=".37"/>
<circle cx="196.9" cy="117.8" r=".37"/>
<circle cx="196.9" cy="139" r=".38"/>
<circle cx="202.7" cy="133.2" r=".37"/>
<circle cx="121.6" cy="67.6" r=".37"/>
<circle cx="121.6" cy="75.3" r=".36"/>
<circle cx="202.7" cy="139" r=".38"/>
<circle cx="196.9" cy="133.2" r=".37"/>
</g>
<g font-size="3.3">
<text x="115.8" y="60.9">10/100 WAN4 port</text>
<text x="233.6" y="70.6">10/100 WAN3 port</text>
<text x="233.6" y="93.8">10/100 WAN2 port</text>
<text x="233.6" y="115">10/100 WAN1 port</text>
<text x="223.9" y="165.2">10/100 WAN0 port</text>
</g>
<g font-size="1.7" fill="#000080">
<text x="34.8" y="9.4">R81</text>
<text x="34.8" y="11.3">49.9</text>
<text x="44.4" y="9.4">R82</text>
<text x="44.4" y="11.3">49.9</text>
<text x="83" y="9.4">R83</text>
<text x="83" y="11.3">49.9</text>
<text x="92.7" y="9.4">R84</text>
<text x="92.7" y="11.3">49.9</text>
<text x="129.4" y="9.4">R85</text>
<text x="129.4" y="11.3">49.9</text>
<text x="139" y="9.4">R86</text>
<text x="139" y="11.3">49.9</text>
<text x="175.7" y="9.4">R87</text>
<text x="175.7" y="11.3">49.9</text>
<text x="185.3" y="9.4">R88</text>
<text x="185.3" y="11.3">49.9</text>
<text x="220.1" y="9.4">R89</text>
<text x="220.1" y="11.3">49.9</text>
<text x="229.7" y="9.4">R90</text>
<text x="229.7" y="11.3">49.9</text>
<text x="30.9" y="22.9">C76</text>
<text x="36.7" y="22.9">0.1uF</text>
<text x="79.2" y="22.9">C77</text>
<text x="85" y="22.9">0.1uF</text>
<text x="125.5" y="22.9">C78</text>
<text x="131.3" y="22.9">0.1uF</text>
<text x="171.8" y="22.9">C79</text>
<text x="177.6" y="22.9">0.1uF</text>
<text x="216.2" y="22.9">C80</text>
<text x="222" y="22.9">0.1uF</text>
<text x="34.8" y="32.5">R91</text>
<text x="34.8" y="34.5">49.9</text>
<text x="44.4" y="32.5">R92</text>
<text x="44.4" y="34.5">49.9</text>
<text x="83" y="32.5">R93</text>
<text x="83" y="34.5">49.9</text>
<text x="92.7" y="32.5">R94</text>
<text x="92.7" y="34.5">49.9</text>
<text x="129.4" y="32.5">R95</text>
<text x="129.4" y="34.5">49.9</text>
<text x="139" y="32.5">R96</text>
<text x="139" y="34.5">49.9</text>
<text x="175.7" y="32.5">R97</text>
<text x="175.7" y="34.5">49.9</text>
<text x="185.3" y="32.5">R98</text>
<text x="185.3" y="34.5">49.9</text>
<text x="220.1" y="32.5">R99</text>
<text x="220.1" y="34.5">49.9</text>
<text x="229.7" y="32.5">R100</text>
<text x="229.7" y="34.5">49.9</text>
<text x="30.9" y="46">C81</text>
<text x="36.7" y="46">0.1uF</text>
<text x="79.2" y="46">C82</text>
<text x="85" y="46">0.1uF</text>
<text x="125.5" y="46">C83</text>
<text x="131.3" y="46">0.1uF</text>
<text x="171.8" y="46">C84</text>
<text x="177.6" y="46">0.1uF</text>
<text x="216.2" y="46">C85</text>
<text x="222" y="46">0.1uF</text>
<text x="208.5" y="59.5">J7</text>
<text x="46.4" y="61.5">T2</text>
<text x="129.4" y="65.3">J8</text>
<text x="44.4" y="82.7">HN1664C</text>
<text x="34.6" y="84.6">C86</text>
<text x="34.6" y="86.4">0.1uF</text>
<text x="129.4" y="84.6">CON JACK SINGLE PORT</text>
<text x="102.3" y="105.9">T3</text>
<text x="102.3" y="131">HN2064C</text>
<text x="102.3" y="132.9">T4</text>
<text x="175.7" y="154.1">1000pF,2KV,SMD,1206</text>
<text x="189.2" y="152.2">C216</text>
<text x="102.3" y="158">HN2064C</text>
<text x="208.5" y="158">CON-JACK-4PORTS</text>
<text x="69.5" y="165.7">C87</text>
<text x="69.5" y="167.6">0.1uF</text>
<text x="77.2" y="165.7">C88</text>
<text x="77.2" y="167.6">0.1uF</text>
<text x="85" y="165.7">C89</text>
<text x="85" y="167.6">0.1uF</text>
<text x="94.4" y="167.6">C90</text>
<text x="94.4" y="169.4">0.1uF</text>
</g>
<g font-size="1.7" fill="#f00">
<text x="25.5" y="13">P0_RX-</text>
<text x="52.5" y="13">P0_RX+</text>
<text x="73.7" y="13">P1_RX-</text>
<text x="100.8" y="13">P1_RX+</text>
<text x="120.1" y="13">P2_RX-</text>
<text x="147.1" y="13">P2_RX+</text>
<text x="166.4" y="13">P3_RX-</text>
<text x="193.4" y="13">P3_RX+</text>
<text x="210.8" y="13">P4_RX-</text>
<text x="237.8" y="13">P4_RX+</text>
<text x="25.5" y="36.1">P0_TX-</text>
<text x="52.5" y="36.1">P0_TX+</text>
<text x="73.7" y="36.1">P1_TX-</text>
<text x="100.8" y="36.1">P1_TX+</text>
<text x="120.1" y="36.1">P2_TX-</text>
<text x="147.1" y="36.1">P2_TX+</text>
<text x="166.4" y="36.1">P3_TX-</text>
<text x="193.4" y="36.1">P3_TX+</text>
<text x="210.8" y="36.1">P4_TX-</text>
<text x="237.8" y="36.1">P4_TX+</text>
<text x="73.7" y="65.3">TX4-</text>
<text x="10.1" y="66.3">P4_TX-</text>
<text x="10.1" y="70.1">P4_TX+</text>
<text x="38.6" y="66.1">7</text>
<text x="38.6" y="70">7</text>
<text x="73.7" y="69.1">TX4+</text>
<text x="73.7" y="70.9">GND_EARTH</text>
<text x="104.6" y="67">GND_EARTH</text>
<text x="118.1" y="71.1">TX4-</text>
<text x="187.6" y="68.9">GND_EARTH</text>
<text x="10.1" y="77.9">P4_RX+</text>
<text x="10.1" y="74">P4_RX-</text>
<text x="38.6" y="77.7">7</text>
<text x="38.6" y="73.8">7</text>
<text x="73.7" y="73">RX4-</text>
<text x="73.7" y="76.8">RX4+</text>
<text x="118.1" y="76.8">TX4+</text>
<text x="187.6" y="73">TX3-</text>
<text x="118.1" y="78.8">RX4-</text>
<text x="118.1" y="80.7">RX4+</text>
<text x="187.6" y="78.8">TX3+</text>
<text x="187.6" y="80.7">RX3-</text>
<text x="187.6" y="82.6">RX3+</text>
<text x="187.6" y="94.2">TX2-</text>
<text x="187.6" y="100">TX2+</text>
<text x="187.6" y="101.9">RX2-</text>
<text x="75.7" y="107.5">P3_TX-</text>
<text x="139.4" y="107.7">TX3-</text>
<text x="187.6" y="103.9">RX2+</text>
<text x="58.3" y="110.7">P3_TX+</text>
<text x="58.3" y="108.8">P3_TX-</text>
<text x="75.7" y="109.5">P3_TX+</text>
<text x="75.7" y="113.3">P3_RX-</text>
<text x="86.9" y="110.5">7</text>
<text x="86.9" y="108.6">7</text>
<text x="139.4" y="109.7">TX3+</text>
<text x="139.4" y="113.5">RX3-</text>
<text x="139.4" y="111.4">GND_EARTH</text>
<text x="58.3" y="116.5">P3_RX+</text>
<text x="58.3" y="114.6">P3_RX-</text>
<text x="75.7" y="115.2">P3_RX+</text>
<text x="75.7" y="119.1">P2_RX-</text>
<text x="86.9" y="116.3">7</text>
<text x="86.9" y="114.3">7</text>
<text x="139.4" y="115.4">RX3+</text>
<text x="139.4" y="119.3">RX2-</text>
<text x="187.6" y="115.4">TX1-</text>
<text x="58.3" y="120.4">P2_RX-</text>
<text x="58.3" y="122.3">P2_RX+</text>
<text x="75.7" y="121">P2_RX+</text>
<text x="75.7" y="124.9">P2_TX-</text>
<text x="86.9" y="120.1">7</text>
<text x="86.9" y="122.1">7</text>
<text x="86.9" y="125.9">7</text>
<text x="139.4" y="121.2">RX2+</text>
<text x="139.4" y="123">GND_EARTH</text>
<text x="139.4" y="125.1">TX2-</text>
<text x="187.6" y="121.2">TX1+</text>
<text x="187.6" y="123.2">RX1-</text>
<text x="187.6" y="125.1">RX1+</text>
<text x="58.3" y="126.2">P2_TX-</text>
<text x="58.3" y="128.1">P2_TX+</text>
<text x="75.7" y="126.8">P2_TX+</text>
<text x="86.9" y="127.9">7</text>
<text x="139.4" y="127">TX2+</text>
<text x="58.3" y="135.8">P1_TX-</text>
<text x="58.3" y="137.7">P1_TX+</text>
<text x="75.7" y="134.5">P1_TX-</text>
<text x="75.7" y="136.5">P1_TX+</text>
<text x="86.9" y="135.6">7</text>
<text x="86.9" y="137.5">7</text>
<text x="139.4" y="134.7">TX1-</text>
<text x="139.4" y="136.7">TX1+</text>
<text x="187.6" y="136.7">TX0-</text>
<text x="58.3" y="141.6">P1_RX-</text>
<text x="58.3" y="143.5">P1_RX+</text>
<text x="75.7" y="140.3">P1_RX-</text>
<text x="75.7" y="142.3">P1_RX+</text>
<text x="86.9" y="141.4">7</text>
<text x="86.9" y="143.3">7</text>
<text x="139.4" y="138.4">GND_EARTH</text>
<text x="139.4" y="140.5">RX1-</text>
<text x="139.4" y="142.5">RX1+</text>
<text x="187.6" y="142.5">TX0+</text>
<text x="58.3" y="149.3">P0_RX+</text>
<text x="58.3" y="147.4">P0_RX-</text>
<text x="75.7" y="146.1">P0_RX-</text>
<text x="75.7" y="148.1">P0_RX+</text>
<text x="86.9" y="149.1">7</text>
<text x="86.9" y="147.2">7</text>
<text x="139.4" y="146.3">RX0-</text>
<text x="139.4" y="148.3">RX0+</text>
<text x="139.4" y="150">GND_EARTH</text>
<text x="187.6" y="144.4">RX0-</text>
<text x="187.6" y="146.3">RX0+</text>
<text x="58.3" y="153.2">P0_TX-</text>
<text x="58.3" y="155.1">P0_TX+</text>
<text x="75.7" y="151.9">P0_TX-</text>
<text x="75.7" y="153.8">P0_TX+</text>
<text x="86.9" y="153">7</text>
<text x="86.9" y="154.9">7</text>
<text x="139.4" y="152.1">TX0-</text>
<text x="139.4" y="154.1">TX0+</text>
</g>
<g font-size="1.7">
<text x="32.4" y="18.9">2</text>
<text x="38.1" y="18.9">1</text>
<text x="80.7" y="18.9">2</text>
<text x="86.3" y="18.9">1</text>
<text x="127" y="18.9">2</text>
<text x="132.6" y="18.9">1</text>
<text x="173.3" y="18.9">2</text>
<text x="179" y="18.9">1</text>
<text x="217.7" y="18.9">2</text>
<text x="223.3" y="18.9">1</text>
<text x="36.7" y="27.5">+/-10%</text>
<text x="36.7" y="25.2">10V</text>
<text x="85" y="27.5">+/-10%</text>
<text x="85" y="25.2">10V</text>
<text x="131.3" y="27.5">+/-10%</text>
<text x="131.3" y="25.2">10V</text>
<text x="177.6" y="27.5">+/-10%</text>
<text x="177.6" y="25.2">10V</text>
<text x="222" y="27.5">+/-10%</text>
<text x="222" y="25.2">10V</text>
<text x="32.4" y="42.1">2</text>
<text x="38.1" y="42.1">1</text>
<text x="80.7" y="42.1">2</text>
<text x="86.3" y="42.1">1</text>
<text x="127" y="42.1">2</text>
<text x="132.6" y="42.1">1</text>
<text x="173.3" y="42.1">2</text>
<text x="179" y="42.1">1</text>
<text x="217.7" y="42.1">2</text>
<text x="223.3" y="42.1">1</text>
<text x="36.7" y="50.7">+/-10%</text>
<text x="36.7" y="48.3">10V</text>
<text x="85" y="50.7">+/-10%</text>
<text x="85" y="48.3">10V</text>
<text x="131.3" y="50.7">+/-10%</text>
<text x="131.3" y="48.3">10V</text>
<text x="177.6" y="50.7">+/-10%</text>
<text x="177.6" y="48.3">10V</text>
<text x="222" y="50.7">+/-10%</text>
<text x="222" y="48.3">10V</text>
<text x="26.7" y="59.5">AVDD20</text>
<text x="211.9" y="58.5" transform="rotate(-90 211.9 58.5)">33</text>
<text x="213.8" y="58.5" transform="rotate(-90 213.8 58.5)">34</text>
<text x="42.1" y="65.2">1</text>
<text x="61.2" y="65.2">16</text>
<text x="42.1" y="67.1">2</text>
<text x="42.1" y="69.1">3</text>
<text x="42.1" y="71">4</text>
<text x="61.2" y="67.1">15</text>
<text x="61.2" y="69.1">14</text>
<text x="61.2" y="71">13</text>
<text x="127" y="71">6</text>
<text x="127" y="69.1">7</text>
<text x="127" y="67.1">8</text>
<text x="205.2" y="69.1">32</text>
<text x="205.2" y="71">31</text>
<text x="42.1" y="72.9">5</text>
<text x="42.1" y="74.9">6</text>
<text x="42.1" y="76.8">7</text>
<text x="61.2" y="72.9">12</text>
<text x="61.2" y="74.9">11</text>
<text x="61.2" y="76.8">10</text>
<text x="127" y="76.8">3</text>
<text x="127" y="74.9">4</text>
<text x="127" y="72.9">5</text>
<text x="205.2" y="72.9">30</text>
<text x="205.2" y="74.9">29</text>
<text x="205.2" y="76.8">28</text>
<text x="42.1" y="78.7">8</text>
<text x="61.2" y="78.7">9</text>
<text x="127" y="80.7">1</text>
<text x="127" y="78.7">2</text>
<text x="205.2" y="78.7">27</text>
<text x="205.2" y="80.7">26</text>
<text x="205.2" y="82.6">25</text>
<text x="34.8" y="88.5">+/-10%</text>
<text x="130.8" y="85.3" transform="rotate(-90 130.8 85.3)">9</text>
<text x="132.8" y="86.3" transform="rotate(-90 132.8 86.3)">10</text>
<text x="34.8" y="90.4">10V</text>
<text x="205.2" y="90.3">24</text>
<text x="205.2" y="92.2">23</text>
<text x="205.2" y="94.2">22</text>
<text x="205.2" y="96.1">21</text>
<text x="205.2" y="98">20</text>
<text x="205.2" y="100">19</text>
<text x="205.2" y="101.9">18</text>
<text x="86.5" y="102">AVDD20</text>
<text x="100" y="107.7">1</text>
<text x="123" y="107.7">20</text>
<text x="205.2" y="103.8">17</text>
<text x="100" y="111.5">3</text>
<text x="100" y="113.5">4</text>
<text x="100" y="109.6">2</text>
<text x="123" y="109.6">19</text>
<text x="123" y="111.5">18</text>
<text x="123" y="113.5">17</text>
<text x="205.2" y="113.5">15</text>
<text x="205.2" y="111.5">16</text>
<text x="100" y="119.3">6</text>
<text x="100" y="115.4">5</text>
<text x="123" y="119.3">15</text>
<text x="123" y="115.4">16</text>
<text x="205.2" y="115.4">14</text>
<text x="205.2" y="117.3">13</text>
<text x="205.2" y="119.3">12</text>
<text x="100" y="125.1">9</text>
<text x="100" y="121.2">7</text>
<text x="100" y="123.1">8</text>
<text x="123" y="123.1">13</text>
<text x="123" y="125.1">12</text>
<text x="123" y="121.2">14</text>
<text x="205.2" y="121.2">11</text>
<text x="205.2" y="123.1">10</text>
<text x="206.1" y="125.1">9</text>
<text x="99" y="127">10</text>
<text x="123" y="127">11</text>
<text x="100" y="136.7">2</text>
<text x="100" y="134.7">1</text>
<text x="123" y="136.7">19</text>
<text x="123" y="134.7">20</text>
<text x="206.1" y="136.7">6</text>
<text x="206.1" y="134.7">7</text>
<text x="206.1" y="132.8">8</text>
<text x="100" y="142.5">5</text>
<text x="100" y="138.6">3</text>
<text x="100" y="140.5">4</text>
<text x="123" y="142.5">16</text>
<text x="123" y="138.6">18</text>
<text x="123" y="140.5">17</text>
<text x="206.1" y="142.5">3</text>
<text x="206.1" y="140.5">4</text>
<text x="206.1" y="138.6">5</text>
<text x="100" y="148.3">7</text>
<text x="100" y="146.3">6</text>
<text x="123" y="146.3">15</text>
<text x="123" y="148.3">14</text>
<text x="196.5" y="149.2" transform="rotate(-90 196.5 149.2)">1</text>
<text x="206.1" y="146.3">1</text>
<text x="206.1" y="144.4">2</text>
<text x="99" y="154">10</text>
<text x="100" y="152.1">9</text>
<text x="100" y="150.2">8</text>
<text x="123" y="150.2">13</text>
<text x="123" y="154">11</text>
<text x="123" y="152.1">12</text>
<text x="196.5" y="154.9" transform="rotate(-90 196.5 154.9)">2</text>
<text x="69.5" y="171.5">10V</text>
<text x="69.5" y="169.6">+/-10%</text>
<text x="77.2" y="171.5">10V</text>
<text x="77.2" y="169.6">+/-10%</text>
<text x="85" y="171.5">10V</text>
<text x="85" y="169.6">+/-10%</text>
<text x="94.6" y="173.4">10V</text>
<text x="94.6" y="171.5">+/-10%</text>
<text x="222" y="173.4">Title</text>
<text x="222" y="179.2">Size</text>
<text x="229.7" y="179.2">Document Number</text>
<text x="229.7" y="175.3">&lt;Title&gt;</text>
<text x="285.7" y="179.2">Rev</text>
<text x="222" y="185">Date:</text>
<text x="223.9" y="181.1">B</text>
<text x="229.7" y="181.1">&lt;Doc&gt;</text>
<text x="232.1" y="185">Friday, November 16, 2018</text>
<text x="260.6" y="185">Sheet</text>
<text x="270.2" y="185">5</text>
<text x="276" y="185">of</text>
<text x="281.8" y="185">7</text>
<text x="287.6" y="181.1">&lt;RevCode&gt;</text>
</g>
<g font-size="1.7" fill="#004080">
<text x="213.1" y="62.8" transform="rotate(-90 213.1 62.8)">33</text>
<text x="215.1" y="62.8" transform="rotate(-90 215.1 62.8)">34</text>
<text x="45.4" y="66.5">RD+</text>
<text x="45.4" y="68.4">NC</text>
<text x="45.4" y="70.3">RD-</text>
<text x="55.4" y="68.4">NC3</text>
<text x="55.5" y="66.5">RX+</text>
<text x="55.9" y="70.3">RX-</text>
<text x="130.3" y="70.3">7</text>
<text x="130.3" y="68.4">8</text>
<text x="209.4" y="70.3">REF15</text>
<text x="45.4" y="72.3">CT</text>
<text x="45.4" y="74.2">TD+</text>
<text x="45.4" y="76.1">NC1</text>
<text x="55.4" y="76.1">NC4</text>
<text x="55.6" y="74.2">TX+</text>
<text x="56.2" y="72.3">CM</text>
<text x="130.3" y="76.1">4</text>
<text x="130.3" y="74.2">5</text>
<text x="130.3" y="72.3">6</text>
<text x="209.4" y="72.3">REF14</text>
<text x="209.4" y="74.2">TX3-</text>
<text x="209.4" y="76.1">REF13</text>
<text x="45.4" y="78">TD-</text>
<text x="45.4" y="80">NC2</text>
<text x="55.4" y="80">NC5</text>
<text x="56" y="78">TX-</text>
<text x="130.3" y="81.9">1</text>
<text x="130.3" y="80">2</text>
<text x="130.3" y="78">3</text>
<text x="132.1" y="82" transform="rotate(-90 132.1 82)">9</text>
<text x="134" y="82" transform="rotate(-90 134 82)">10</text>
<text x="209.4" y="78">REF12</text>
<text x="209.4" y="80">TX3+</text>
<text x="209.4" y="81.9">RX3-</text>
<text x="209.4" y="83.8">RX3+</text>
<text x="209.4" y="91.6">REF11</text>
<text x="209.4" y="93.5">REF10</text>
<text x="209.4" y="95.4">TX2-</text>
<text x="209.4" y="97.3">REF9</text>
<text x="209.4" y="99.3">REF8</text>
<text x="209.4" y="101.2">TX2+</text>
<text x="209.4" y="103.1">RX2-</text>
<text x="209.4" y="105.1">RX2+</text>
<text x="103.3" y="112.8">CT2</text>
<text x="103.3" y="110.9">TD2-</text>
<text x="103.3" y="108.9">TD2+</text>
<text x="116.4" y="108.9">TX2+</text>
<text x="116.8" y="110.9">TX2-</text>
<text x="117" y="112.8">CM2</text>
<text x="209.4" y="112.8">REF7</text>
<text x="103.3" y="116.6">RD2-</text>
<text x="103.3" y="114.7">RD2+</text>
<text x="116.2" y="114.7">RX2+</text>
<text x="116.7" y="116.6">RX2-</text>
<text x="209.4" y="114.7">REF6</text>
<text x="209.4" y="116.6">TX1-</text>
<text x="209.4" y="118.6">REF5</text>
<text x="103.3" y="122.4">RD1+</text>
<text x="103.3" y="124.4">CT1</text>
<text x="103.3" y="120.5">RD1-</text>
<text x="116.2" y="122.4">RX1+</text>
<text x="116.7" y="120.5">RX1-</text>
<text x="117" y="124.4">CM1</text>
<text x="209.4" y="120.5">REF4</text>
<text x="209.4" y="122.4">TX1+</text>
<text x="209.4" y="124.4">RX1-</text>
<text x="103.3" y="128.2">TD1+</text>
<text x="103.3" y="126.3">TD1-</text>
<text x="116.4" y="128.2">TX1+</text>
<text x="116.8" y="126.3">TX1-</text>
<text x="209.4" y="126.3">RX1+</text>
<text x="103.3" y="137.9">TD2-</text>
<text x="103.3" y="135.9">TD2+</text>
<text x="116.4" y="135.9">TX2+</text>
<text x="116.8" y="137.9">TX2-</text>
<text x="209.4" y="137.9">TX0-</text>
<text x="209.4" y="135.9">REF2</text>
<text x="209.4" y="134">REF3</text>
<text x="103.3" y="143.7">RD2-</text>
<text x="103.3" y="139.8">CT2</text>
<text x="103.3" y="141.7">RD2+</text>
<text x="116.2" y="141.7">RX2+</text>
<text x="116.7" y="143.7">RX2-</text>
<text x="117" y="139.8">CM2</text>
<text x="209.4" y="143.7">TX0+</text>
<text x="209.4" y="141.7">REF0</text>
<text x="209.4" y="139.8">REF1</text>
<text x="103.3" y="149.5">RD1+</text>
<text x="103.3" y="147.5">RD1-</text>
<text x="116.2" y="149.5">RX1+</text>
<text x="116.7" y="147.5">RX1-</text>
<text x="209.4" y="147.5">RX0+</text>
<text x="209.4" y="145.6">RX0-</text>
<text x="103.3" y="155.2">TD1+</text>
<text x="103.3" y="153.3">TD1-</text>
<text x="103.3" y="151.4">CT1</text>
<text x="116.4" y="155.2">TX1+</text>
<text x="116.8" y="153.3">TX1-</text>
<text x="117" y="151.4">CM1</text>
</g>
<g font-size="1.4">
<text x="30.9" y="1.4">5</text>
<text x="88.8" y="1.4">4</text>
<text x="146.7" y="1.4">3</text>
<text x="204.6" y="1.4">2</text>
<text x="262.6" y="1.4">1</text>
<text x=".5" y="26.1">D</text>
<text x="292" y="26.1">D</text>
<text x=".5" y="71.9">C</text>
<text x="292" y="71.9">C</text>
<text x=".5" y="117.8">B</text>
<text x="292" y="117.8">B</text>
<text x=".5" y="163.6">A</text>
<text x="292" y="163.6">A</text>
<text x="30.9" y="186.8">5</text>
<text x="88.8" y="186.8">4</text>
<text x="146.7" y="186.8">3</text>
<text x="204.6" y="186.8">2</text>
<text x="262.6" y="186.8">1</text>
</g>
</svg>
